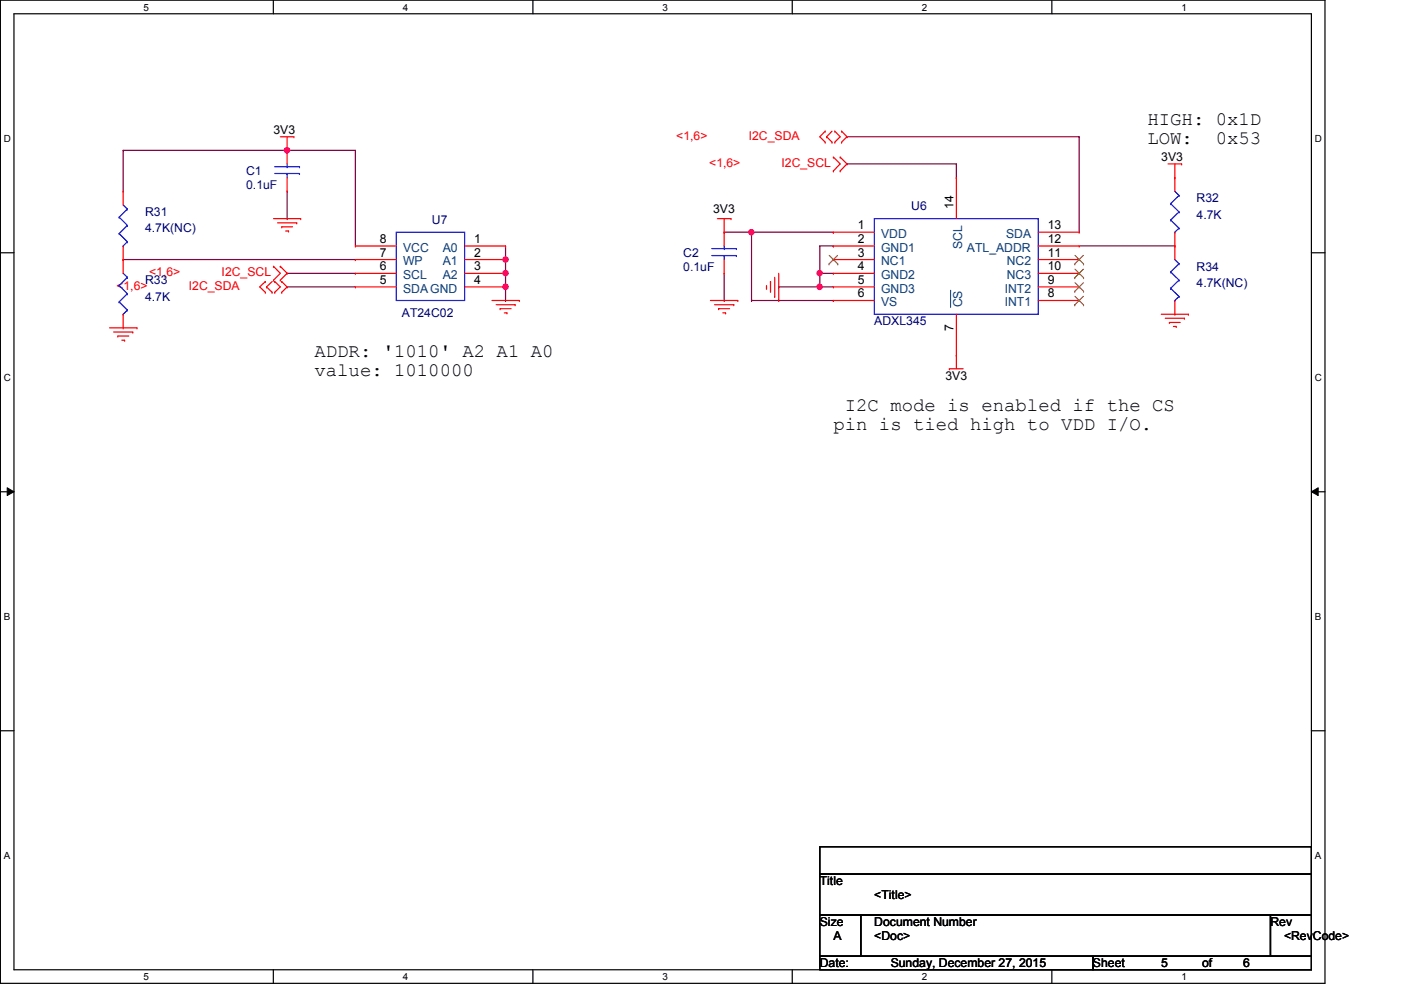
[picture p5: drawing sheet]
<svg xmlns="http://www.w3.org/2000/svg" width="297mm" height="210mm" viewBox="0 0 297 210" stroke-linecap="round" stroke-linejoin="round" font-family="sans-serif">
<path d="M.1 0h280.8v208.5h-280.8zM3 2.9h275v202.7h-275z" fill="none" stroke="#000" stroke-width=".25"/>
<g fill="#fff">
<path d="M30.4 .3h1.2v2.4h-1.2z"/>
<path d="M30.4 205.9h1.2v2.3h-1.2z"/>
</g>
<path d="M58 0v2.9M58 205.6v2.9" fill="none" stroke="#000" stroke-width=".25"/>
<g fill="#fff">
<path d="M85.4 .3h1.2v2.4h-1.2z"/>
<path d="M85.4 205.9h1.2v2.3h-1.2z"/>
</g>
<path d="M113 0v2.9M113 205.6v2.9" fill="none" stroke="#000" stroke-width=".25"/>
<g fill="#fff">
<path d="M140.5 .3h1.1v2.4h-1.1z"/>
<path d="M140.5 205.9h1.1v2.3h-1.1z"/>
</g>
<path d="M168 0v2.9M168 205.6v2.9" fill="none" stroke="#000" stroke-width=".25"/>
<g fill="#fff">
<path d="M195.4 .3h1.2v2.4h-1.2z"/>
<path d="M195.4 205.9h1.2v2.3h-1.2z"/>
</g>
<path d="M223 0v2.9M223 205.6v2.9" fill="none" stroke="#000" stroke-width=".25"/>
<g fill="#fff">
<path d="M250.5 .3h1.1v2.4h-1.1z"/>
<path d="M250.5 205.9h1.1v2.3h-1.1z"/>
<path d="M.8 28.2h1.5v2.4h-1.5z"/>
<path d="M278.8 28.2h1.4v2.4h-1.4z"/>
<path d="M.8 78.9h1.5v2.3h-1.5z"/>
<path d="M278.8 78.9h1.4v2.3h-1.4z"/>
</g>
<path d="M.1 53.6h2.9M278 53.6h2.9" fill="none" stroke="#000" stroke-width=".25"/>
<g fill="#fff">
<path d="M.8 129.6h1.4v2.3h-1.4z"/>
<path d="M278.8 129.6h1.3v2.3h-1.3z"/>
</g>
<path d="M.1 104.3h2.9M278 104.3h2.9" fill="none" stroke="#000" stroke-width=".25"/>
<path d="M1.5 103.4l1.5 .9-1.5 .8zM278 104.3l1.5-.9v1.7z" fill="#000"/>
<path d="M1.5 103.4l1.5 .9-1.5 .8zM278 104.3l1.5-.9v1.7z" fill="none" stroke="#000" stroke-width=".21"/>
<g fill="#fff">
<path d="M.8 180.3h1.4v2.3h-1.4z"/>
<path d="M278.8 180.3h1.3v2.3h-1.3z"/>
</g>
<path d="M.1 154.9h2.9M278 154.9h2.9" fill="none" stroke="#000" stroke-width=".25"/>
<path d="M107.2 63.7h.1M107.2 60.8v2.9" fill="none" stroke="#800040" stroke-width=".25"/>
<circle cx="107.2" cy="60.8" r=".56" fill="#f0f"/>
<circle cx="107.2" cy="60.8" r=".56" fill="none" stroke="#f0f" stroke-width=".25"/>
<path d="M107.2 55h.1M107.2 52.2v2.8" fill="none" stroke="#800040" stroke-width=".25"/>
<circle cx="107.2" cy="55" r=".56" fill="#f0f"/>
<circle cx="107.2" cy="55" r=".56" fill="none" stroke="#f0f" stroke-width=".25"/>
<path d="M107.2 58h.1M107.2 55v3" fill="none" stroke="#800040" stroke-width=".25"/>
<circle cx="107.2" cy="57.9" r=".56" fill="#f0f"/>
<circle cx="107.2" cy="57.9" r=".56" fill="none" stroke="#f0f" stroke-width=".25"/>
<path d="M60.9 31.9h.1M60.9 31.9h14.4M75.3 31.9h.1M75.3 31.9v20.3M60.9 46.4h.1M60.9 40.6v5.8M107.2 58h.1M107.2 58v2.8" fill="none" stroke="#800040" stroke-width=".25"/>
<circle cx="60.9" cy="31.9" r=".57" fill="#f0f"/>
<circle cx="60.9" cy="31.9" r=".57" fill="none" stroke="#f0f" stroke-width=".25"/>
<g fill="none" stroke="#800040" stroke-width=".25">
<path d="M26.1 31.9h.1M26.1 31.9v8.7M26.1 31.9h34.8M60.9 31.9h.1M26.1 55h.1M26.1 55h49.2M60.9 58h.1M60.9 58h14.4M173.8 58h.1M173.8 58h2.9M173.8 58v2.8M228.8 52.2h20.3"/>
<path d="M249.1 52.2h.1M60.9 60.8h.1M60.9 60.8h14.4M165.1 60.8h.1M165.1 60.8h8.7M173.8 60.8h.1"/>
</g>
<circle cx="173.8" cy="60.8" r=".56" fill="#f0f"/>
<circle cx="173.8" cy="60.8" r=".56" fill="none" stroke="#f0f" stroke-width=".25"/>
<path d="M173.8 52.2h.1M173.8 52.2v5.8" fill="none" stroke="#800040" stroke-width=".25"/>
<circle cx="173.8" cy="57.9" r=".56" fill="#f0f"/>
<circle cx="173.8" cy="57.9" r=".56" fill="none" stroke="#f0f" stroke-width=".25"/>
<path d="M153.5 49.2h5.8M159.3 49.2h.1M159.3 49.2v14.5M173.8 52.2h2.9M176.7 52.2h.1M159.3 63.7h.1" fill="none" stroke="#800040" stroke-width=".25"/>
<circle cx="159.3" cy="49.2" r=".56" fill="#f0f"/>
<circle cx="159.3" cy="49.2" r=".56" fill="none" stroke="#f0f" stroke-width=".25"/>
<g fill="none" stroke="#800040" stroke-width=".25">
<path d="M179.6 34.8h.1M179.6 29h.1M179.6 34.8h23.2v2.9M179.6 29h49.2M202.8 37.7h.1M228.8 29h.1M228.8 29v20.2M153.5 58v5.7M159.3 49.2h17.4M176.7 49.2h.1M153.5 63.7h.1M159.3 63.7h17.4"/>
<path d="M173.8 60.8h.1M173.8 60.8h2.9M176.7 63.7h.1"/>
</g>
<g fill="none" stroke="#f00" stroke-width=".25">
<path d="M59.4 29h2.9M60.9 31.9h.1M60.9 29v5.8M60.9 37.7v2.9M62.3 29h.1M175 27.8h.1M175 30.1h.1M175 27.8l-1.2 1.2 1.2 1.1M175.3 29h.1M175.3 29l1.1 1.1M176.4 30.1h.1M176.4 27.8l-1.1 1.2"/>
<path d="M176.7 33.3h.1M176.7 36.2h.1M176.7 33.3l1.4 1.5-1.4 1.4M177 30.1h.1M177 27.8h.1M177 27.8l1.1 1.2-1.1 1.1M178.1 36.2h.1M178.1 33.3h.1M178.1 33.3l1.5 1.5-1.5 1.4M178.4 30.1h.1M178.4 27.8h.1M178.4 27.8l1.2 1.2-1.2 1.1"/>
<path d="M202.8 37.7h.1M202.8 37.7v8.7M247.6 34.8h2.9M249.1 37.7h.1M249.1 34.8v5.8M250.5 34.8h.1M26.1 55h.1M26.1 40.6h.1M26.1 40.6v2.9M26.1 52.2v5.8M56.3 59.7h.1M56.3 59.7l-1.2 1.1 1.2 1.2"/>
<path d="M57.7 59.7l-1.2 1.1M58 56.5h.1M58 59.4h.1M58 46.4h5.8M58 56.5l1.4 1.5-1.4 1.4M58.2 59.7h.1M58.2 59.7l1.2 1.1-1.2 1.2M58.8 47.2h4.1M59.4 59.4h.1M59.4 56.5h.1M59.4 56.5l1.5 1.5-1.5 1.4M59.7 48.1h.1"/>
<path d="M59.7 59.7h.1M59.7 48.1h2.3M59.7 59.7l1.2 1.1-1.2 1.2M60.6 49h.6M60.9 40.6h.1M61.2 49h.1M62.9 47.2h.1M63.8 46.4h.1M75.3 58h.1M75.3 55h.1M75.3 52.2h.1M75.3 52.2h8.7"/>
<path d="M75.3 55h8.7M75.3 58h8.7M98.5 52.2h8.7M98.5 55h8.7M98.5 58h8.7M107.2 52.2h.1M107.2 55h.1M107.2 58h.1M152.1 46.4h2.9M153.5 49.2h.1M153.5 58h.1M153.5 46.4v5.8"/>
<path d="M153.5 55v3M155 46.4h.1M163.4 59.7h.1M163.4 59.7v2.3M164.2 58.8v4.1M165.1 58v5.7M176.7 49.2h.1M176.7 52.2h.1M176.7 55h.1M176.7 58h.1M176.7 49.2h8.7M176.7 52.2h8.7"/>
<path d="M176.7 55h8.7M176.7 58h8.7M220.1 49.2h8.7M220.1 52.2h8.7M220.1 55h8.7M220.1 58h8.7M228.8 58h.1M228.8 55h.1M228.8 52.2h.1M228.8 49.2h.1M249.1 52.2h.1M249.1 49.2v5.8"/>
<path d="M23.2 69.5h5.8M24.1 70.4h4M25 71.2h.1M25 71.2h2.3M25.8 72.1h.6M26.1 69.5h.1M26.1 66.6v2.9M26.4 72.1h.1M28.1 70.4h.1M29 69.5h.1M56.3 62h.1M56.5 60.8h.1"/>
<path d="M56.5 60.8l1.2 1.2M57.7 62h.1M58.2 62h.1M59.7 62h.1M75.3 60.8h.1M75.3 60.8h8.7M98.5 60.8h8.7M104.3 63.7h5.8M105.2 64.6h4M106 65.4h.1M106 65.4h2.4M106.9 66.3h.6"/>
<path d="M107.2 60.8h.1M107.5 66.3h.1M109.2 64.6h.1M110.1 63.7h.1M150.6 63.7h5.8M151.5 64.6h4.1M152.4 65.4h.1M152.4 65.4h2.3M153.2 66.3h.6M153.8 66.3h.1M155.6 64.6h.1M156.4 63.7h.1"/>
<path d="M162.5 61.1h.1M162.5 60.5v.6M164.2 62.9h.1M165.1 63.7h.1M176.7 60.8h.1M176.7 63.7h.1M176.7 63.7h8.7M176.7 60.8h8.7M201.3 78.2h.1M201.3 78.2h2.9M202.8 75.3h.1M202.8 66.6v11.6"/>
<path d="M220.1 63.7h8.7M220.1 60.8h8.7M228.8 63.7h.1M228.8 60.8h.1M246.2 66.6h5.8M247.1 67.5h4M247.9 68.4h.1M247.9 68.4h2.3M248.8 69.2h.6M249.1 66.6h.1M249.1 63.7v2.9M249.4 69.2h.1"/>
<path d="M251.1 67.5h.1M252 66.6h.1"/>
</g>
<path d="M173.8 179.5h104.2v5.8h-104.2zM173.8 185.3h104.2v8.7h-104.2zM173.8 194h8.7v8.7h-8.7zM182.5 194h86.9v8.7h-86.9zM269.4 194h8.6v8.7h-8.6zM173.8 202.7h57.9v2.9h-57.9zM231.7 202.7h46.3v2.9h-46.3z" fill="none" stroke="#000" stroke-width=".25"/>
<g fill="none" stroke="#00f" stroke-width=".25">
<path d="M58.2 36.8h5.3M58.2 35.3h5.3M60.9 35.3h.1M60.9 36.8h.1M60.9 34.8v.5M60.9 36.8v.9M63.5 36.8h.1M63.5 35.3h.1M25.3 46.1h.1M25.3 49.5h.1M25.3 46.1l1.7 1.7M25.3 49.5l1.7 1.8"/>
<path d="M26.1 52.2h.1M26.1 58l.9 .8M26.1 43.5l.9 .8M27 58.8h.1M27 44.3h.1M27 47.8h.1M27 51.3h.1M27 58.8l-1.7 1.7M27 44.3l-1.7 1.8M27 47.8l-1.7 1.7M27 51.3l-.9 .9M84 49.2h14.5v14.5h-14.5z"/>
<path d="M150.9 54.2h5.2M150.9 52.7h5.2M153.5 52.7h.1M153.5 54.2h.1M153.5 52.2v.5M153.5 54.2v.8M156.1 54.2h.1M156.1 52.7h.1M185.4 46.4h34.7v20.2h-34.7zM248.2 57.7h.1M248.2 43.2h.1M248.2 46.7h.1"/>
<path d="M248.2 57.7l1.8 1.7M248.2 43.2l1.8 1.7M248.2 46.7l1.8 1.7M249.1 49.2h.1M249.1 55l.9 .9M249.1 40.6l.9 .8M250 55.9h.1M250 59.4h.1M250 41.4h.1M250 44.9h.1M250 48.4h.1M250 55.9l-1.8 1.8"/>
<path d="M250 59.4l-1.8 1.7M250 41.4l-1.8 1.8M250 44.9l-1.8 1.8M250 48.4l-.9 .8M25.3 60.5h.1M25.3 64h.1M25.3 60.5l1.7 1.8M25.3 64l1.7 1.7M26.1 66.6h.1M27 62.3h.1M27 65.7h.1M27 62.3l-1.7 1.7"/>
<path d="M27 65.7l-.9 .9M248.2 61.1h.1M248.2 61.1l1.8 1.8M249.1 63.7h.1M250 62.9h.1M250 62.9l-.9 .8"/>
</g>
<g fill="none" stroke="#804000" stroke-width=".21">
<path d="M175.8 56h.1M175.8 54.1l1.8 1.9M177.6 54.1l-1.8 1.9M177.6 56h.1M227.9 58.9h.1M227.9 56h.1M227.9 59.9l1.8 1.9M227.9 57.1l1.8 1.8M227.9 54.1l1.8 1.9M229.7 59.9l-1.8 1.9M229.7 57.1l-1.8 1.8M229.7 54.1l-1.8 1.9"/>
<path d="M229.7 58.9h.1M229.7 56h.1M227.9 64.6h.1M227.9 61.8h.1M227.9 62.8l1.8 1.8M229.7 62.8l-1.8 1.8M229.7 64.6h.1M229.7 61.8h.1"/>
</g>
<path d="M201.5 61.6h.1M201.5 61.6v3.6" fill="none" stroke="#004080" stroke-width=".21"/>
<circle cx="107.2" cy="60.8" r=".56" fill="#f0f"/>
<circle cx="107.2" cy="60.8" r=".56" fill="none" stroke="#f0f" stroke-width=".25"/>
<circle cx="107.2" cy="55" r=".56" fill="#f0f"/>
<circle cx="107.2" cy="55" r=".56" fill="none" stroke="#f0f" stroke-width=".25"/>
<circle cx="107.2" cy="57.9" r=".56" fill="#f0f"/>
<circle cx="107.2" cy="57.9" r=".56" fill="none" stroke="#f0f" stroke-width=".25"/>
<circle cx="60.9" cy="31.9" r=".57" fill="#f0f"/>
<circle cx="60.9" cy="31.9" r=".57" fill="none" stroke="#f0f" stroke-width=".25"/>
<circle cx="173.8" cy="60.8" r=".56" fill="#f0f"/>
<circle cx="173.8" cy="60.8" r=".56" fill="none" stroke="#f0f" stroke-width=".25"/>
<circle cx="173.8" cy="57.9" r=".56" fill="#f0f"/>
<circle cx="173.8" cy="57.9" r=".56" fill="none" stroke="#f0f" stroke-width=".25"/>
<circle cx="159.3" cy="49.2" r=".56" fill="#f0f"/>
<circle cx="159.3" cy="49.2" r=".56" fill="none" stroke="#f0f" stroke-width=".25"/>
<g font-size="4">
<text x="243.3" y="26.4">HIGH: 0x1D</text>
<text x="243.3" y="30.4">LOW:</text>
<text x="257.8" y="30.4">0x53</text>
<text x="66.7" y="75.6">ADDR: '1010' A2 A1 A0</text>
<text x="66.7" y="79.7">value: 1010000</text>
<text x="179.1" y="87.2">I2C mode is enabled if the CS</text>
<text x="176.7" y="91.2">pin is tied high to VDD I/O.</text>
</g>
<g font-size="2.6">
<text x="58" y="28.4">3V3</text>
<text x="246.2" y="34.2">3V3</text>
<text x="151.2" y="45.2">3V3</text>
<text x="202.1" y="44.3" transform="rotate(-90 202.1 44.3)">14</text>
<text x="80.6" y="51.5">8</text>
<text x="100.5" y="51.5">1</text>
<text x="181.9" y="48.6">1</text>
<text x="181.9" y="51.5">2</text>
<text x="222.2" y="51.5">12</text>
<text x="222.2" y="48.6">13</text>
<text x="80.6" y="57.3">6</text>
<text x="80.6" y="54.4">7</text>
<text x="100.5" y="54.4">2</text>
<text x="100.5" y="57.3">3</text>
<text x="181.9" y="54.4">3</text>
<text x="181.9" y="57.3">4</text>
<text x="222.2" y="57.3">10</text>
<text x="222.2" y="54.4">11</text>
<text x="80.6" y="60.2">5</text>
<text x="100.5" y="60.2">4</text>
<text x="181.9" y="60.2">5</text>
<text x="181.9" y="63.1">6</text>
<text x="222.2" y="63.1">8</text>
<text x="222.2" y="60.2">9</text>
<text x="202.1" y="70.1" transform="rotate(-90 202.1 70.1)">7</text>
<text x="200.4" y="80.5">3V3</text>
<text x="173.8" y="187.7">Title</text>
<text x="185.4" y="190.6">&lt;Title&gt;</text>
<text x="173.8" y="196.3">Size</text>
<text x="185.4" y="196.3">Document Number</text>
<text x="269.4" y="196.3">Rev</text>
<text x="176.7" y="199.3">A</text>
<text x="185.4" y="199.3">&lt;Doc&gt;</text>
<text x="272.2" y="199.3">&lt;RevCode&gt;</text>
<text x="173.8" y="205.1">Date:</text>
<text x="188.8" y="205.1">Sunday, December 27, 2015</text>
<text x="231.7" y="205.1">Sheet</text>
<text x="246.2" y="205.1">5</text>
<text x="254.9" y="205.1">of</text>
<text x="263.6" y="205.1">6</text>
</g>
<g font-size="2.6" fill="#f00">
<text x="143.4" y="29.6">&lt;1,6&gt;</text>
<text x="158.7" y="29.6">I2C_SDA</text>
<text x="150.4" y="35.3">&lt;1,6&gt;</text>
<text x="165.7" y="35.3">I2C_SCL</text>
<text x="31.6" y="58.5">&lt;1,6&gt;</text>
<text x="47" y="58.5">I2C_SCL</text>
<text x="24.7" y="61.4">&lt;1,6&gt;</text>
<text x="40" y="61.4">I2C_SDA</text>
</g>
<g font-size="2.6" fill="#000080">
<text x="52.2" y="37.1">C1</text>
<text x="52.2" y="40">0.1uF</text>
<text x="30.8" y="45.8">R31</text>
<text x="91.6" y="47.5">U7</text>
<text x="193.2" y="44.6">U6</text>
<text x="253.7" y="42.9">R32</text>
<text x="253.7" y="46.4">4.7K</text>
<text x="30.8" y="49.3">4.7K(NC)</text>
<text x="144.9" y="54.5">C2</text>
<text x="144.9" y="57.4">0.1uF</text>
<text x="253.7" y="57.4">R34</text>
<text x="30.8" y="60.3">R33</text>
<text x="30.8" y="63.8">4.7K</text>
<text x="253.7" y="60.8">4.7K(NC)</text>
<text x="85.2" y="67.2">AT24C02</text>
<text x="185.4" y="69">ADXL345</text>
</g>
<g font-size="2.6" fill="#004080">
<text x="85.5" y="53.3">VCC</text>
<text x="93.9" y="53.3">A0</text>
<text x="186.8" y="50.4">VDD</text>
<text x="186.8" y="53.3">GND1</text>
<text x="204" y="52.8" transform="rotate(-90 204 52.8)">SCL</text>
<text x="205" y="53.3">ATL_ADDR</text>
<text x="213.3" y="50.4">SDA</text>
<text x="85.5" y="59.1">SCL</text>
<text x="85.5" y="56.2">WP</text>
<text x="93.9" y="56.2">A1</text>
<text x="93.9" y="59.1">A2</text>
<text x="186.8" y="56.2">NC1</text>
<text x="186.8" y="59.1">GND2</text>
<text x="213.4" y="59.1">NC3</text>
<text x="213.4" y="56.2">NC2</text>
<text x="85.5" y="62">SDAGND</text>
<text x="186.8" y="62">GND3</text>
<text x="186.8" y="64.9">VS</text>
<text x="204" y="65.2" transform="rotate(-90 204 65.2)">CS</text>
<text x="213" y="64.9">INT1</text>
<text x="213" y="62">INT2</text>
</g>
<g font-size="2.1">
<text x="30.4" y="2.2">5</text>
<text x="85.4" y="2.2">4</text>
<text x="140.5" y="2.2">3</text>
<text x="195.4" y="2.2">2</text>
<text x="250.5" y="2.2">1</text>
<text x=".8" y="30.1">D</text>
<text x="278.8" y="30.1">D</text>
<text x=".8" y="80.8">C</text>
<text x="278.8" y="80.8">C</text>
<text x=".8" y="131.5">B</text>
<text x="278.8" y="131.5">B</text>
<text x=".8" y="182.2">A</text>
<text x="278.8" y="182.2">A</text>
<text x="30.4" y="207.8">5</text>
<text x="85.4" y="207.8">4</text>
<text x="140.5" y="207.8">3</text>
<text x="195.4" y="207.8">2</text>
<text x="250.5" y="207.8">1</text>
</g>
</svg>
